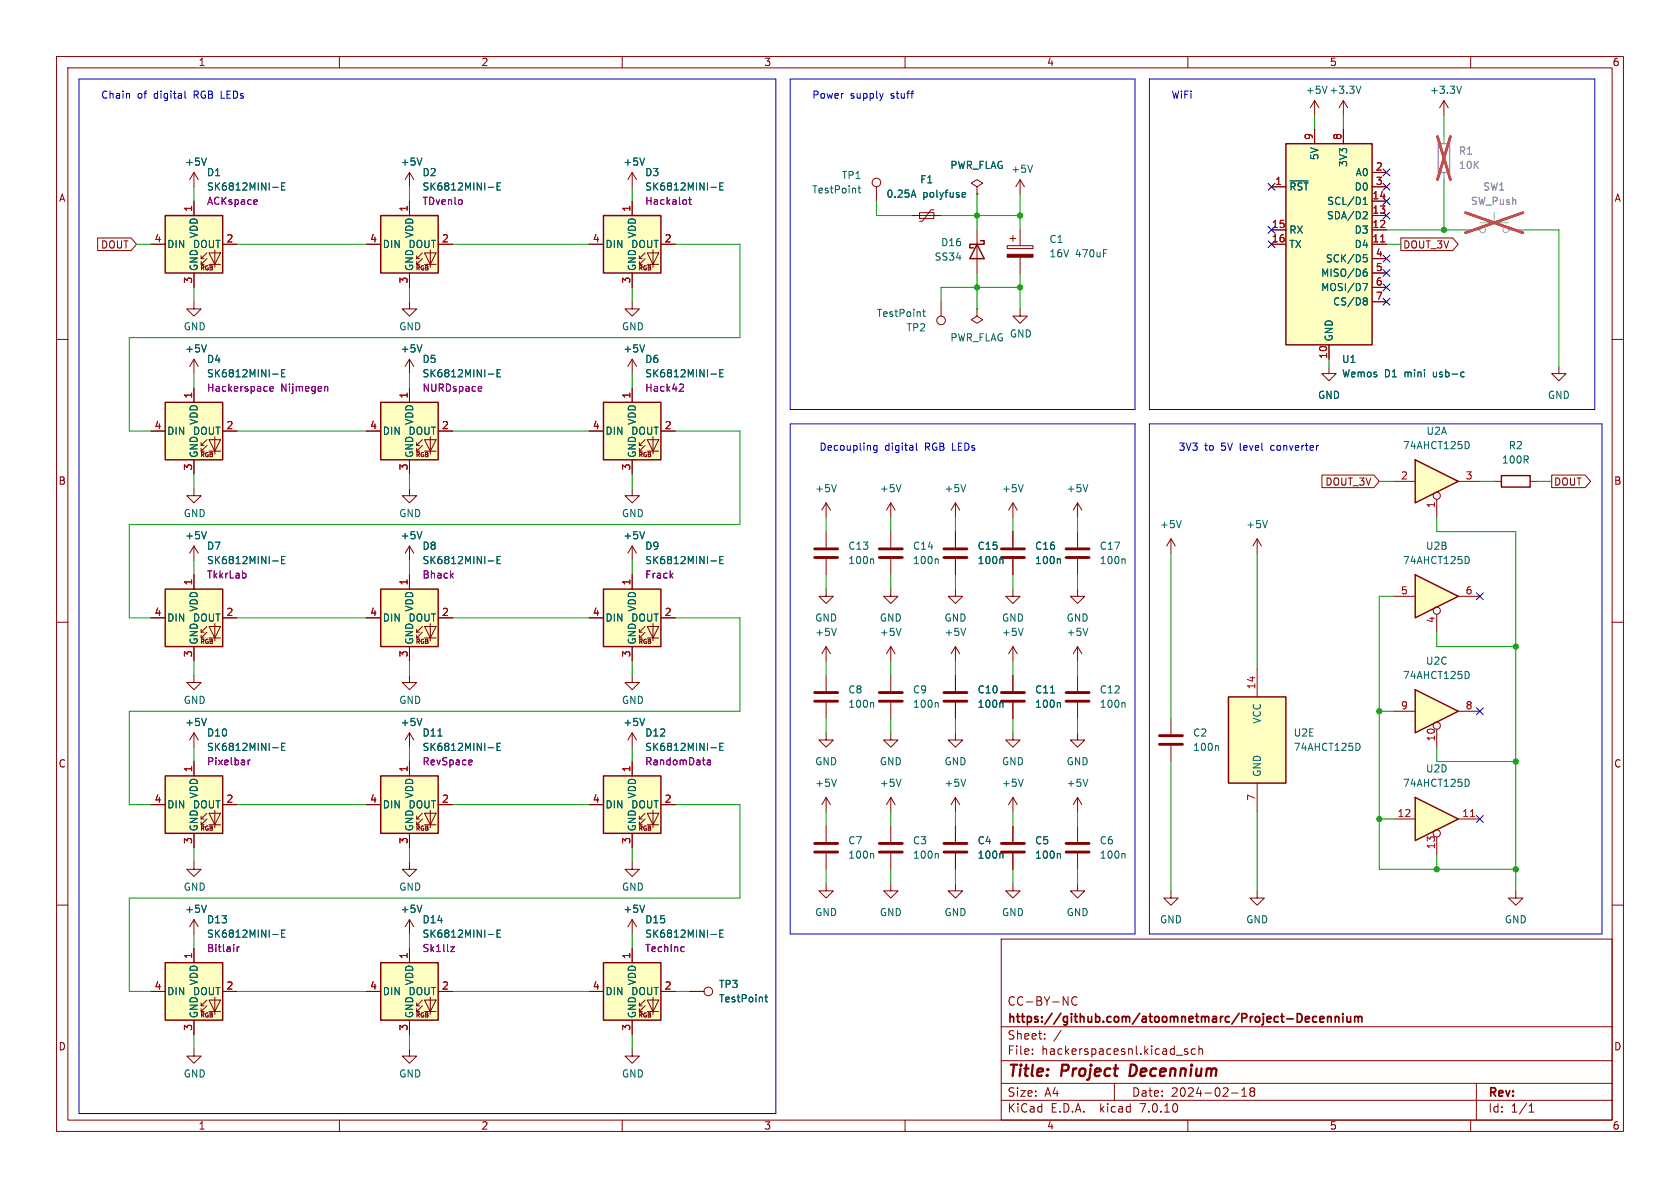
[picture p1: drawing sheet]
<svg xmlns="http://www.w3.org/2000/svg" width="297mm" height="210mm" viewBox="0 0 297 210" stroke-linecap="round" stroke-linejoin="round" font-family="sans-serif">
<g fill="none" stroke="#840000" stroke-width=".18">
<path d="M10 10h277v190h-277zM12 12h273v186h-273zM60 10v2M110 10v2M160 10v2M210 10v2M260 10v2M10 60h2M285 60h2M275.6 64.8v1.2h-1.3l1.3 1.3 1.3-1.3h-1.3M34.3 96.5l-.8 1.3M34.3 96.5v2.6"/>
<path d="M34.3 96.5l.8 1.3M264.2 85.1h1.2M270.5 85.1h1.3M10 110h2M285 110h2M111.8 134.6v2.6M10 160h2M104.1 142.2h2.6M111.8 152.4v1.3h1.2l-1.2 1.2-1.3-1.2h1.3M111.8 147.3v2.6M113 145.8h.5M113 144.8h.5"/>
<path d="M114 144.8l-1 1v-.5M114 143.8l-1 1v-.5M114.4 143.8h2.1l-1.1 2zM114.4 145.8h2.1M115.4 143.3v3M116.8 142.2h2.6M207 157.5v1.3h1.3l-1.3 1.2-1.3-1.2h1.3M222.2 157.5v1.3h1.3l-1.3 1.2-1.2-1.2h1.2M268 157.5v1.3h1.2l-1.2 1.2-1.3-1.2h1.3M285 160h2M104.1 175.3h2.6M111.8 162.6v2.5"/>
<path d="M111.8 167.6v2.6M111.8 162.6l-.8 1.2M111.8 162.6l.7 1.2M113 178.8h.5M113 177.8h.5M114 177.8l-1 1v-.5M114 176.8l-1 1v-.5M114.4 176.8h2.1l-1.1 2zM114.4 178.8h2.1M115.4 176.3v3M116.8 175.3h2.6M177 166h108v32h-108z"/>
<path d="M190.4 176.3a.6 .6 0 0 0-.8 0 .6 .6 0 0 0-.1 .8 .56 .56 0 0 0 .2 .5 .56 .56 0 0 0 .7 0M60 198v2M110 198v2M111.8 185.4v1.3h1.2l-1.2 1.3-1.3-1.3h1.3M111.8 180.3v2.6M160 198v2M177 194.5h108M177 191.5h108M177 187.5h108M177 181.5h108M182.5 186.3v.1M182.5 185.5v.1"/>
<path d="M184.7 183.6v.1M184.7 182.8v.1M187.6 182.1l-1.3 2M197 191.5v3M208 186.5h1.1M210 185.5l-.4-.1-.2 .2 .1 .2 .5 .2v.3h-.6M210 198v2M211.3 185.5l-.4-.1-.3 .3v.4l.1 .2h.6M212 185.5l.2-.1 .3 .1 .1 .9M212 184.9v1.5M217.7 193.2h1.2M219.5 193.8h.9"/>
<path d="M219.5 192.7l.5-.4v1.5M221.2 192.9l-.2 .3v.3l.2 .3 .5-.1 .1-.2-.1-.4-.2-.2M221.2 192.9l-.2-.2 .2-.4 .5 .1 .1 .2-.3 .3M221.2 192.9h.3M260 198v2M261 191.5v6.5M270.3 196.6h.9M270.3 195.5l.4-.4v1.5"/>
</g>
<path d="M199.9 188.2l-.2 2h.5" fill="none" stroke="#840000" stroke-width=".4"/>
<g fill="none" stroke="#840000" stroke-width=".3">
<path d="M231.4 179.8l.1 .2-.7 .2M232.8 179.8l-.5-.1-.2 .3v.4l.1 .2h.6M234.7 179.8l.2-.1 .4 .1v.9M234.7 179.7v1M236.1 179.8l.2-.1 .3 .1 .1 .9M236.1 179.7v1M237.4 179.2v.1M237.4 179.7v1M238.1 179.7l.1 .9 .4 .1 .2-.2M238.8 179.7v1M239.5 179.8l.4-.1 .2 .2M239.5 179.7v1"/>
<path d="M240.1 179.9l.2-.2 .4 .1 .1 .9M240.1 179.9v.8M233.3 180.2l.8-.2-.1-.2-.4-.1-.3 .2 .1 .7h.6"/>
</g>
<path d="M36.5 94l-.4 1.2M125.7 132.2h.9M127.2 132h.5M127.9 131.4h-.7v1.3h.7M114 160l-.5 1.3M125.7 165.2h.9M127.2 165h.5M127.9 164.4h-.7v1.3h.7" fill="none" stroke="#006464" stroke-width=".18"/>
<g fill="#ffffc2" stroke="#ffffc2" stroke-width=".18">
<path d="M106.7 137.2h10.1v10.1h-10.1z"/>
<path d="M106.7 170.2h10.1v10.1h-10.1z"/>
</g>
<path d="M265.4 84.1h5.1v2h-5.1zM106.7 137.2h10.1v10.1h-10.1zM106.7 170.2h10.1v10.1h-10.1z" fill="none" stroke="#840000" stroke-width=".25"/>
<path d="M125.1 134.4h.5v.8M125.6 134.7h-.4l-.2 .2 .2 .3 .4-.1M120.8 167.4h.2M121 168.2h-.2" fill="none" stroke="#840084" stroke-width=".18"/>
<path d="M250.2 101.6l7.6 3.8-7.6 3.8z" fill="#ffffc2"/>
<path d="M250.2 101.6l7.6 3.8-7.6 3.8zM29.2 137.2h10.2v10.1h-10.2z" fill="none" stroke="#840000" stroke-width=".25"/>
<g fill="none" stroke="#840000" stroke-width=".18">
<path d="M246.4 105.4h3.8M254 108.6v3.2M257.8 105.4h3.8M34.3 134.6v2.6M26.7 142.2h2.5M34.3 147.3v2.6M35.6 145.8h.5M35.6 144.8h.5M36.6 144.8l-1 1v-.5M36.6 143.8l-1 1v-.5M37 143.8h2l-1 2zM37 145.8h2"/>
<path d="M38 143.3v3M39.4 142.2h2.5M72.4 162.6l-.8 1.2M72.4 162.6v2.5M72.4 162.6l.8 1.2"/>
<circle cx="254" cy="107.9" r=".63"/>
</g>
<path d="M259.3 98.4a.68 .68 0 0 1 .5 .6 .68 .68 0 0 1-.5 .6M48.2 132.2h1M49.8 132h.4M50.4 131.4h-.6v1.3h.6M74.6 160l-.4 1.3" fill="none" stroke="#006464" stroke-width=".18"/>
<path d="M29.2 137.2h10.2v10.1h-10.2z" fill="#ffffc2" stroke="#ffffc2" stroke-width=".18"/>
<path d="M43.9 134.4v.8M44.2 134.4l-.3 .2" fill="none" stroke="#840084" stroke-width=".18"/>
<path d="M250.2 121.9l7.6 3.8-7.6 3.8z" fill="#ffffc2"/>
<path d="M250.2 121.9l7.6 3.8-7.6 3.8z" fill="none" stroke="#840000" stroke-width=".25"/>
<g fill="none" stroke="#840000" stroke-width=".18">
<path d="M246.4 125.7h3.8M254 128.9v3.2M257.8 125.7h3.8"/>
<circle cx="254" cy="128.3" r=".63"/>
</g>
<path d="M259.3 118.7a.68 .68 0 0 1 .5 .6 .68 .68 0 0 1-.5 .7" fill="none" stroke="#006464" stroke-width=".18"/>
<path d="M250.2 141l7.6 3.8-7.6 3.8z" fill="#ffffc2"/>
<path d="M67.3 104.1h10.2v10.2h-10.2zM250.2 141l7.6 3.8-7.6 3.8z" fill="none" stroke="#840000" stroke-width=".25"/>
<g fill="none" stroke="#840000" stroke-width=".18">
<path d="M72.4 96.5v2.6M72.4 96.5l-.8 1.3M72.4 96.5l.8 1.3M207 95.3v2.5M207 95.3l-.8 1.2M207 95.3l.8 1.2M222.2 95.3l-.7 1.2M222.2 95.3v2.5M222.2 95.3l.8 1.2M64.8 109.2h2.5M72.4 119.4v1.3h1.3l-1.3 1.2-1.3-1.2h1.3M72.4 101.6v2.5"/>
<path d="M72.4 114.3v2.5M73.7 112.8h.5M73.7 111.8h.5M74.7 111.8l-1 1v-.5M74.7 110.7l-1 1.1v-.5M75.1 110.7h2l-1 2.1zM75.1 112.8h2M76.1 110.2v3.1M77.5 109.2h2.5M34.3 129.5l-.8 1.3M34.3 129.5v2.6M34.3 129.5l.8 1.3"/>
<path d="M72.4 129.5v2.6M72.4 129.5l-.8 1.3M72.4 129.5l.8 1.3M207 127v2.8M207 131.8v2.8M34.3 152.4v1.3h1.3l-1.3 1.2-1.3-1.2h1.3M246.4 144.8h3.8M254 148v3.1M257.8 144.8h3.8M34.3 162.6v2.5M34.3 162.6l-.8 1.2M34.3 162.6l.8 1.2"/>
<circle cx="254" cy="147.3" r=".63"/>
</g>
<path d="M260 144.4h.7" fill="none" stroke="#a90000" stroke-width=".18"/>
<path d="M74.6 94l-.4 1.2M86.3 99.2h1M87.9 99h.4M88.5 98.4h-.6v1.2h.6M208.8 92l-.4 1.3M224.1 92l-.5 1.3M36.5 127l-.4 1.3M74.6 127l-.4 1.3M215.2 131.8l.2 .2v.7M259.3 137.7a.68 .68 0 0 1 .5 .7 .68 .68 0 0 1-.5 .6M36.5 160l-.4 1.3" fill="none" stroke="#006464" stroke-width=".18"/>
<path d="M205 131.6h4M205 130h4" fill="none" stroke="#840000" stroke-width=".51"/>
<path d="M67.3 104.1h10.2v10.2h-10.2z" fill="#ffffc2" stroke="#ffffc2" stroke-width=".18"/>
<path d="M79.8 101.7l.3 .5M80.1 101.3l-.4 .5" fill="none" stroke="#840084" stroke-width=".18"/>
<path d="M250.2 81.3l7.6 3.8-7.6 3.8z" fill="#ffffc2"/>
<g fill="none" stroke="#840000" stroke-width=".25">
<path d="M29.2 38.1h10.2v10.2h-10.2zM67.3 38.1h10.2v10.2h-10.2zM106.7 38.1h10.1v10.2h-10.1zM227.3 25.4h15.3v35.6h-15.3zM172.7 43.2l1.3 2.5h-2.6zM173.4 42.5h.6v.7h-2.6v.6h.7M29.2 71.1h10.2v10.2h-10.2zM67.3 71.1h10.2v10.2h-10.2zM106.7 71.1h10.1v10.2h-10.1zM250.2 81.3l7.6 3.8-7.6 3.8zM29.2 104.1h10.2v10.2h-10.2zM106.7 104.1h10.1v10.2h-10.1z"/>
<path d="M67.3 137.2h10.2v10.1h-10.2zM217.2 123.2h10.1v15.2h-10.1zM29.2 170.2h10.2v10.1h-10.2zM67.3 170.2h10.2v10.1h-10.2z"/>
</g>
<g fill="none" stroke="#840000" stroke-width=".18">
<path d="M232.4 17.8v2.5M232.4 17.8l-.8 1.3M232.4 17.8l.8 1.3M237.5 17.8v2.5M237.5 17.8l-.8 1.3M237.5 17.8l.8 1.3M255.3 17.8l-.8 1.3M255.3 17.8v2.5M255.3 17.8l.7 1.3M34.3 30.5v2.5M34.3 35.6v2.5M34.3 30.5l-.8 1.3"/>
<path d="M34.3 30.5l.8 1.3M72.4 30.5v2.5M72.4 35.6v2.5M72.4 30.5l-.8 1.3M72.4 30.5l.8 1.3M111.8 30.5v2.5M111.8 35.6v2.5M111.8 30.5l-.8 1.3M111.8 30.5l.7 1.3M154.9 33v2.6M161.3 38.1h5.1M162.6 37.6h2.5v1h-2.5z"/>
<path d="M165.1 37.1h-.5l-1.5 2h-.5M172.7 33l1-.6-1-.6-1 .6 1 .6v1.3M172.7 34.3h.1M180.3 31.8v2.5M180.3 31.8l-.7 1.2M180.3 31.8l.8 1.2M224.8 33h2.5M232.4 22.9v2.5M237.5 22.9v2.5M242.6 33h2.5M242.6 38.1h2.5M242.6 35.6h2.5"/>
<path d="M242.6 30.5h2.5M17.3 42.1h5.9l.9 1.1-.9 1.1h-5.9zM26.7 43.2h2.5M34.3 53.3v1.3h1.3l-1.3 1.3-1.3-1.3h1.3M34.3 48.3v2.5M35.6 45.7h.5M35.6 46.7h.5M36.6 45.7l-1 1v-.5M36.6 44.7l-1 1v-.5M37 44.7h2l-1 2zM37 46.7h2M38 44.2v3"/>
<path d="M39.4 43.2h2.5M64.8 43.2h2.5M72.4 53.3v1.3h1.3l-1.3 1.3-1.3-1.3h1.3M72.4 48.3v2.5M73.7 45.7h.5M73.7 46.7h.5M74.7 45.7l-1 1v-.5M74.7 44.7l-1 1v-.5M75.1 44.7h2l-1 2zM75.1 46.7h2M76.1 44.2v3M77.5 43.2h2.5"/>
<path d="M104.1 43.2h2.6M111.8 53.3v1.3h1.2l-1.2 1.3-1.3-1.3h1.3M111.8 48.3v2.5M113 45.7h.5M113 46.7h.5M114 45.7l-1 1v-.5M114 44.7l-1 1v-.5M114.4 44.7h2.1l-1.1 2zM114.4 46.7h2.1M115.4 44.2v3M116.8 43.2h2.6M166.4 53.3v2.6"/>
<path d="M172.7 54.6v1.3l1 .6-1 .7-1-.7 1-.6M172.7 54.6h.1M172.7 40.6v7.7M178.1 43.4h4.5v.5h-4.5zM178.6 42.2h1M179.1 41.7v1M180.3 54.6v1.3h1.3l-1.3 1.3-1.2-1.3h1.2M180.3 40.6v2.8M180.3 45.5v2.8M224.8 43.2h2.5M224.8 40.6h2.5M242.6 43.2h2.5"/>
<path d="M242.6 40.6h2.5M242.6 45.7h2.5M242.6 48.3h2.5M242.6 50.8h2.5M242.6 53.3h2.5M247.6 42.1h9.2l1 1.1-1 1.1h-9.2zM26.7 76.2h2.5M34.3 63.5v2.5M34.3 68.6v2.5M34.3 63.5l-.8 1.3M34.3 63.5l.8 1.3M35.6 79.8h.5"/>
<path d="M35.6 78.7h.5M36.6 78.7l-1 1.1v-.6M36.6 77.7l-1 1v-.5M37 77.7h2l-1 2.1zM37 79.8h2M38 77.2v3.1M39.4 76.2h2.5M64.8 76.2h2.5M72.4 63.5v2.5M72.4 68.6v2.5M72.4 63.5l-.8 1.3M72.4 63.5l.8 1.3"/>
<path d="M73.7 79.8h.5M73.7 78.7h.5M74.7 78.7l-1 1.1v-.6M74.7 77.7l-1 1v-.5M75.1 77.7h2l-1 2.1zM75.1 79.8h2M76.1 77.2v3.1M77.5 76.2h2.5M104.1 76.2h2.6M111.8 63.5v2.5M111.8 68.6v2.5M111.8 63.5l-.8 1.3"/>
<path d="M111.8 63.5l.7 1.3M113 79.8h.5M113 78.7h.5M114 78.7l-1 1.1v-.6M114 77.7l-1 1v-.5M114.4 77.7h2.1l-1.1 2.1zM114.4 79.8h2.1M115.4 77.2v3.1M116.8 76.2h2.6M234.9 64.8v1.2h1.3l-1.3 1.3-1.2-1.3h1.2M234.9 61v2.5M34.3 86.4v1.2h1.3l-1.3 1.3-1.3-1.3h1.3"/>
<path d="M34.3 81.3v2.5M72.4 86.4v1.2h1.3l-1.3 1.3-1.3-1.3h1.3M72.4 81.3v2.5M111.8 86.4v1.2h1.2l-1.2 1.3-1.3-1.3h1.3M111.8 81.3v2.5M111.8 96.5v2.6M111.8 96.5l-.8 1.3M111.8 96.5l.7 1.3M146 88.9v2.5M146 94v2.8M146 98.8v2.8M146 88.9l-.7 1.3"/>
<path d="M146 88.9l.8 1.3M157.5 88.9v2.5M157.5 94v2.8M157.5 98.8v2.8M157.5 88.9l-.8 1.3M157.5 88.9l.7 1.3M168.9 88.9v2.5M168.9 94v2.8M168.9 98.8v2.8M168.9 88.9l-.8 1.3M168.9 88.9l.8 1.3M179.1 88.9v2.5"/>
<path d="M179.1 94v2.8M179.1 98.8v2.8M179.1 88.9l-.8 1.3M179.1 88.9l.7 1.3M190.5 88.9v2.5M190.5 94v2.8M190.5 98.8v2.8M190.5 88.9l-.8 1.3M190.5 88.9l.8 1.3M233.7 84h9.2l.9 1.1-.9 1.1h-9.2zM246.4 85.1h3.8M254 88.3v3.1"/>
<path d="M257.8 85.1h3.8M274.3 84h5.9l1 1.1-1 1.1h-5.9zM26.7 109.2h2.5M34.3 119.4v1.3h1.3l-1.3 1.2-1.3-1.2h1.3M34.3 101.6v2.5M34.3 114.3v2.5M35.6 112.8h.5M35.6 111.8h.5M36.6 111.8l-1 1v-.5M36.6 110.7l-1 1.1v-.5M37 110.7h2l-1 2.1zM37 112.8h2"/>
<path d="M38 110.2v3.1M39.4 109.2h2.5M64.8 109.2h2.5M72.4 101.6v2.5M72.4 114.3v2.5M77.5 109.2h2.5M104.1 109.2h2.6M111.8 119.4v1.3h1.2l-1.2 1.2-1.3-1.2h1.3M111.8 101.6v2.5M111.8 114.3v2.5M113 112.8h.5M113 111.8h.5"/>
<path d="M114 111.8l-1 1v-.5M114 110.7l-1 1.1v-.5M114.4 110.7h2.1l-1.1 2.1zM114.4 112.8h2.1M115.4 110.2v3.1M116.8 109.2h2.6M146 104.1v1.3h1.3l-1.3 1.3-1.2-1.3h1.2M146 114.3v2.5M146 119.4v2.8M146 114.3l-.7 1.3M146 114.3l.8 1.3M157.5 104.1v1.3h1.2l-1.2 1.3-1.3-1.3h1.3"/>
<path d="M157.5 114.3v2.5M157.5 119.4v2.8M157.5 114.3l-.8 1.3M157.5 114.3l.7 1.3M168.9 104.1v1.3h1.3l-1.3 1.3-1.3-1.3h1.3M168.9 114.3v2.5M168.9 119.4v2.8M168.9 114.3l-.8 1.3M168.9 114.3l.8 1.3M179.1 104.1v1.3h1.2l-1.2 1.3-1.3-1.3h1.3M179.1 114.3v2.5M179.1 119.4v2.8"/>
<path d="M179.1 114.3l-.8 1.3M179.1 114.3l.7 1.3M190.5 104.1v1.3h1.3l-1.3 1.3-1.3-1.3h1.3M190.5 114.3v2.5M190.5 119.4v2.8M190.5 114.3l-.8 1.3M190.5 114.3l.8 1.3M222.2 118.1v5.1M34.3 134.6v2.6M72.4 134.6v2.6M111.8 129.5v2.6M111.8 134.6v2.6"/>
<path d="M111.8 129.5l-.8 1.3M111.8 129.5l.7 1.3M146 129.5v1.3h1.3l-1.3 1.3-1.2-1.3h1.2M146 124.2v2.8M157.5 129.5v1.3h1.2l-1.2 1.3-1.3-1.3h1.3M157.5 124.2v2.8M168.9 129.5v1.3h1.3l-1.3 1.3-1.3-1.3h1.3M168.9 124.2v2.8M179.1 129.5v1.3h1.2l-1.2 1.3-1.3-1.3h1.3M179.1 124.2v2.8M190.5 129.5v1.3h1.3l-1.3 1.3-1.3-1.3h1.3M190.5 124.2v2.8"/>
<path d="M222.2 138.4v5.1M26.7 142.2h2.5M34.3 147.3v2.6M39.4 142.2h2.5M64.8 142.2h2.5M72.4 152.4v1.3h1.3l-1.3 1.2-1.3-1.2h1.3M72.4 147.3v2.6M73.7 145.8h.5M73.7 144.8h.5M74.7 144.8l-1 1v-.5M74.7 143.8l-1 1v-.5M75.1 143.8h2l-1 2z"/>
<path d="M75.1 145.8h2M76.1 143.3v3M77.5 142.2h2.5M104.1 142.2h2.6M111.8 147.3v2.6M116.8 142.2h2.6M146 156.2v1.3h1.3l-1.3 1.3-1.2-1.3h1.2M146 141v2.5M146 146.1v2.7M146 150.9v2.8M146 141l-.7 1.2M146 141l.8 1.2"/>
<path d="M157.5 156.2v1.3h1.2l-1.2 1.3-1.3-1.3h1.3M157.5 141v2.5M157.5 146.1v2.7M157.5 150.9v2.8M157.5 141l-.8 1.2M157.5 141l.7 1.2M168.9 156.2v1.3h1.3l-1.3 1.3-1.3-1.3h1.3M168.9 141v2.5M168.9 146.1v2.7M168.9 150.9v2.8M168.9 141l-.8 1.2M168.9 141l.8 1.2"/>
<path d="M179.1 156.2v1.3h1.2l-1.2 1.3-1.3-1.3h1.3M179.1 141l-.8 1.2M179.1 141v2.5M179.1 146.1v2.7M179.1 150.9v2.8M179.1 141l.7 1.2M190.5 156.2v1.3h1.3l-1.3 1.3-1.3-1.3h1.3M190.5 141l-.8 1.2M190.5 141v2.5M190.5 146.1v2.7M190.5 150.9v2.8M190.5 141l.8 1.2"/>
<path d="M26.7 175.3h2.5M34.3 167.6v2.6M35.6 178.8h.5M35.6 177.8h.5M36.6 177.8l-1 1v-.5M36.6 176.8l-1 1v-.5M37 176.8h2l-1 2zM37 178.8h2M38 176.3v3M39.4 175.3h2.5M64.8 175.3h2.5M72.4 167.6v2.6"/>
<path d="M73.7 178.8h.5M73.7 177.8h.5M74.7 177.8l-1 1v-.5M74.7 176.8l-1 1v-.5M75.1 176.8h2l-1 2zM75.1 178.8h2M76.1 176.3v3M77.5 175.3h2.5M104.1 175.3h2.6M111.8 167.6v2.6M116.8 175.3h2.6M121.9 175.3h2.6"/>
<path d="M34.3 185.4v1.3h1.3l-1.3 1.3-1.3-1.3h1.3M34.3 180.3v2.6M72.4 185.4v1.3h1.3l-1.3 1.3-1.3-1.3h1.3M72.4 180.3v2.6M111.8 180.3v2.6"/>
<circle cx="154.9" cy="32.3" r=".76"/>
<circle cx="166.4" cy="56.6" r=".76"/>
<circle cx="254" cy="87.6" r=".63"/>
<circle cx="125.2" cy="175.3" r=".76"/>
</g>
<g fill="none" stroke="#006464" stroke-width=".18">
<path d="M240.6 15.2l-.4 1.3M258.4 15.2l-.5 1.3M36.5 27.9l-.4 1.3M48.2 33.1h1M49.8 32.9h.4M50.4 32.3h-.6v1.3h.6M74.6 27.9l-.4 1.3M86.3 33.1h1M87.9 32.9h.4M88.5 32.3h-.6v1.3h.6M114 27.9l-.5 1.3M125.7 33.1h.9"/>
<path d="M127.2 32.9h.5M127.9 32.3h-.7v1.3h.7M151.7 33.3h.5M151.9 32.8v1.1l.3 .2M161.5 33.6l.4 1.3M170.1 34.8h.5M170.1 34.1l.4-.1 .2 .3-.6 .1M182.5 29.2l-.4 1.3M228.1 32h3.2M241 36.1h.7M241 35.2l.4-.3v1.2M241.2 37.4l.4 .1 .1 .3-.8 .9h.8"/>
<path d="M163.1 55.1h.5M163.3 54.7v1.1l.3 .2M240.9 50.1h.9l-.6 1.3M241.1 45h.6M241.2 45.5h.3l.2 .3-.1 .4-.4 .1M241.2 48.1h.4l.1 .2v.4l-.5 .1M241.2 52.6h.3l.2 .3-.2 .3M241.2 53.2h.3M241.5 53.2l.2 .2v.3l-.1 .2h-.4M241.6 47.6h-.4M36.5 61l-.4 1.2M48.2 66.1h1"/>
<path d="M49.8 66h.4M50.4 65.3h-.6v1.3h.6M74.6 61l-.4 1.2M86.3 66.1h1M87.9 66h.4M88.5 65.3h-.6v1.3h.6M114 61l-.5 1.2M125.7 66.1h.9M127.2 66h.5M127.9 65.3h-.7v1.3h.7M258.5 65.8h.3M258.8 66.6h-.3"/>
<path d="M259.3 78a.68 .68 0 0 1 .5 .7 .68 .68 0 0 1-.5 .6M36.5 94l-.4 1.2M48.2 99.2h1M49.8 99h.4M50.4 98.4h-.6v1.2h.6M74.6 94l-.4 1.2M86.3 99.2h1M87.9 99h.4M88.5 98.4h-.6v1.2h.6M114 94l-.5 1.2M125.7 99.2h.9M127.2 99h.5"/>
<path d="M127.9 98.4h-.7v1.2h.7M147.9 85.7l-.5 1.2M154.3 98.8l.1 .2v.6M159.3 85.7l-.4 1.2M165.7 98.8l.2 .2v.6M170.7 85.7l-.4 1.2M177.1 98.8l.2 .2v.6M180.9 85.7l-.4 1.2M187.3 98.8l.2 .2v.6M192.3 85.7l-.4 1.2M198.7 98.8l.2 .2v.6M147.9 111.1l-.5 1.2"/>
<path d="M159.3 111.1l-.4 1.2M170.7 111.1l-.4 1.2M180.9 111.1l-.4 1.2M192.3 111.1l-.4 1.2M36.5 127l-.4 1.3M48.2 132.2h1M49.8 132h.4M50.4 131.4h-.6v1.3h.6M74.6 127l-.4 1.3M77.4 130.1h.7M86.3 132.2h1M87.9 132h.4"/>
<path d="M88.5 131.4h-.6v1.3h.6M114 127l-.5 1.3M125.7 132.2h.9M127.2 132h.5M127.9 131.4h-.7v1.3h.7M147.9 137.7l-.5 1.3M154.3 124.2l.1 .2v.6M159.3 137.7l-.4 1.3M165.7 124.2l.2 .2v.6M170.7 137.7l-.4 1.3M177.1 124.2l.2 .2v.6M180.9 137.7l-.4 1.3"/>
<path d="M185.7 122.5h.7M187.3 124.2l.2 .2v.6M192.3 137.7l-.4 1.3M198.7 124.2l.2 .2v.6M240 131.4a.68 .68 0 0 1 .4 .6 .68 .68 0 0 1-.4 .7M154.3 150.9l.1 .1v.7M165.7 150.9l.2 .1v.7M177.1 150.9l.2 .1v.7M187.3 150.9l.2 .1v.7M198.7 150.9l.2 .1v.7M36.5 160l-.4 1.3M48.2 165.2h1"/>
<path d="M49.8 165h.4M50.4 164.4h-.6v1.3h.6M74.6 160l-.4 1.3M86.3 165.2h1M87.9 165h.4M88.5 164.4h-.6v1.3h.6M114 160l-.5 1.3M125.7 165.2h.9M127.2 165h.5M127.9 164.4h-.7v1.3h.7M135.2 176.3h.5M135.4 175.8v1.1l.3 .2"/>
</g>
<g fill="none" stroke="#840000" stroke-width=".51">
<path d="M144 98.6h4.1M144 97h4.1M155.4 98.6h4.1M155.4 97h4.1M166.9 98.6h4M166.9 97h4M177 98.6h4.1M177 97h4.1M188.5 98.6h4M188.5 97h4M144 124h4.1M144 122.4h4.1"/>
<path d="M155.4 124h4.1M155.4 122.4h4.1M166.9 124h4M166.9 122.4h4M177 124h4.1M177 122.4h4.1M188.5 124h4M188.5 122.4h4M144 150.6h4.1M144 149.1h4.1M155.4 150.6h4.1M155.4 149.1h4.1"/>
<path d="M166.9 150.6h4M166.9 149.1h4M177 150.6h4.1M177 149.1h4.1M188.5 150.6h4M188.5 149.1h4"/>
</g>
<g fill="#ffffc2" stroke="#ffffc2" stroke-width=".18">
<path d="M29.2 104.1h10.2v10.2h-10.2z"/>
<path d="M67.3 137.2h10.2v10.1h-10.2z"/>
<path d="M227.3 25.4h15.3v35.6h-15.3z"/>
<path d="M29.2 38.1h10.2v10.2h-10.2z"/>
<path d="M67.3 38.1h10.2v10.2h-10.2z"/>
<path d="M29.2 71.1h10.2v10.2h-10.2z"/>
<path d="M106.7 71.1h10.1v10.2h-10.1z"/>
<path d="M67.3 71.1h10.2v10.2h-10.2z"/>
<path d="M106.7 38.1h10.1v10.2h-10.1z"/>
<path d="M106.7 104.1h10.1v10.2h-10.1z"/>
<path d="M29.2 170.2h10.2v10.1h-10.2z"/>
<path d="M67.3 170.2h10.2v10.1h-10.2z"/>
<path d="M217.2 123.2h10.1v15.2h-10.1z"/>
</g>
<g fill="none" stroke="#840084" stroke-width=".18">
<path d="M45.3 35.3l.2 .3-.6 .1M45.4 36.1h-.1M121.7 35.3h.5M121.9 34.9v1.1l.3 .1M47.7 68.7l.6-.1v-.2l-.4-.1-.2 .2 .1 .6h.5M57.6 68.3l.3 .2v.7M84.7 68.3l.4 .1 .1 .2-.6 .1M85.1 69.1l-.4 .1M120.3 67.9l.4 .1 .1 .3-.7 .9h.7M43.4 101.5v.6M79.8 101.7l.3 .5M80.1 101.3l-.4 .5"/>
<path d="M43.9 134.4v.8M44.2 134.4l-.3 .2M83.3 134.4l.2 .3-.6 .1M83.4 135.1l-.1 .1M125.1 134.4h.5v.8M125.6 134.7h-.4l-.2 .2 .2 .3 .4-.1M41.9 167.4v.8M42.3 167.4l-.4 .2M79.7 167.4h.6l-.6 .8h.6M120.8 167.4h.2M121 168.2h-.2"/>
</g>
<g fill="none" stroke="#a1a1a1" stroke-width=".18">
<path d="M255.3 24.1v1.3M255.3 30.5v1.3M261.6 39.4h5.1M264.2 37.6v1.8M259.1 40.6h2.5M266.7 40.6h2.5"/>
<circle cx="262.1" cy="40.6" r=".51"/>
<circle cx="266.2" cy="40.6" r=".51"/>
</g>
<path d="M254.1 24.1l2.3 7.7M256.4 24.1l-2.3 7.7M259.1 37.6l10.1 3.5M269.2 37.6l-10.1 3.5" fill="none" stroke="#eb3a3d" stroke-width=".46"/>
<path d="M254.3 25.4h2v5.1h-2z" fill="none" stroke="#a1a1a1" stroke-width=".25"/>
<path d="M244.1 42.8h.7" fill="none" stroke="#a90000" stroke-width=".18"/>
<path d="M178.1 45h4.5v.5h-4.5z" fill="#840000" stroke="#840000" stroke-width=".18"/>
<path d="M14 14h123.2v182.9h-123.2zM32.7 16.1v1.1l.2 .2M139.7 14h61v58.4h-61zM156.1 16.5l-.3 .9M203.2 14h78.7v58.4h-78.7zM139.7 74.9h61v90.2h-61zM155 78.8l-.3-.1-.3 .3 .2 .5h.4M155 78.7v1.1l-.2 .2h-.3M162 78.3v1.1l.2 .2M203.2 74.9h80v90.2h-80zM233 78.7h.1" fill="none" stroke="#0000c2" stroke-width=".18"/>
<g fill="none" stroke="#009600" stroke-width=".18">
<path d="M34.3 33v2.6M72.4 33v2.6M111.8 33v2.6M154.9 35.6v2.5h6.4M166.4 38.1h13.9M172.7 34.3v6.3M180.3 34.3v6.3M232.4 20.3v2.6M237.5 20.3v2.6M255.3 20.3v3.8M255.3 31.8v8.8M24.1 43.2h2.6"/>
<path d="M34.3 50.8v2.5M41.9 43.2h22.9M72.4 50.8v2.5M80 43.2h24.1M111.8 50.8v2.5M119.4 43.2h11.4v16.5h-107.9v16.5h3.8M172.7 48.3v6.3M180.3 50.8h-13.9v2.5M180.3 48.3v6.3M245.1 43.2h2.5M245.1 40.6h14M269.2 40.6h6.4v24.2"/>
<path d="M34.3 66v2.6M41.9 76.2h22.9M72.4 66v2.6M80 76.2h24.1M111.8 66v2.6M119.4 76.2h11.4v16.5h-107.9v16.5h3.8M234.9 63.5v1.3M34.3 83.8v2.6M34.3 99.1v2.5M72.4 83.8v2.6M72.4 99.1v2.5M111.8 83.8v2.6"/>
<path d="M111.8 99.1v2.5M146 91.4v2.6M157.5 91.4v2.6M168.9 91.4v2.6M179.1 91.4v2.6M190.5 91.4v2.6M207 97.8v29.2M222.2 97.8v20.3M243.8 85.1h2.6M254 91.4v2.6h14v63.5M261.6 85.1h2.6M271.8 85.1h2.5"/>
<path d="M34.3 116.8v2.6M41.9 109.2h22.9M72.4 116.8v2.6M80 109.2h24.1M111.8 116.8v2.6M119.4 109.2h11.4v16.5h-107.9v16.5h3.8M146 101.6v2.5M146 116.8v2.6M157.5 101.6v2.5M157.5 116.8v2.6M168.9 101.6v2.5M168.9 116.8v2.6"/>
<path d="M179.1 101.6v2.5M179.1 116.8v2.6M190.5 101.6v2.5M190.5 116.8v2.6M246.4 105.4h-2.6v48.3h24.2M254 111.8v2.5h14M34.3 132.1v2.5M72.4 132.1v2.5M111.8 132.1v2.5M146 127v2.5M157.5 127v2.5M168.9 127v2.5"/>
<path d="M179.1 127v2.5M190.5 127v2.5M207 134.6v22.9M243.8 125.7h2.6M254 132.1v2.5h14M34.3 149.9v2.5M41.9 142.2h22.9M72.4 149.9v2.5M80 142.2h24.1M111.8 149.9v2.5M119.4 142.2h11.4v16.6h-107.9v16.5h3.8M146 143.5v2.6"/>
<path d="M146 153.7v2.5M157.5 143.5v2.6M157.5 153.7v2.5M168.9 143.5v2.6M168.9 153.7v2.5M179.1 143.5v2.6M179.1 153.7v2.5M190.5 143.5v2.6M190.5 153.7v2.5M222.2 143.5v14M243.8 144.8h2.6M254 151.1v2.6"/>
<path d="M34.3 165.1v2.5M41.9 175.3h22.9M72.4 165.1v2.5M80 175.3h24.1M111.8 165.1v2.5M119.4 175.3h2.5M34.3 182.9v2.5M72.4 182.9v2.5M111.8 182.9v2.5"/>
</g>
<g fill="none" stroke="#000084" stroke-width=".18">
<path d="M224.2 32.4l1.2 1.2M225.4 32.4l-1.2 1.2M244.5 32.4l1.2 1.2M244.5 29.9l1.2 1.2M244.5 35l1.2 1.2M244.5 37.5l1.2 1.2M245.7 32.4l-1.2 1.2M245.7 29.9l-1.2 1.2M245.7 35l-1.2 1.2M245.7 37.5l-1.2 1.2M224.2 40l1.2 1.2M224.2 42.6l1.2 1.2"/>
<path d="M225.4 40l-1.2 1.2M225.4 42.6l-1.2 1.2M244.5 45.1l1.2 1.2M244.5 52.7l1.2 1.2M244.5 50.2l1.2 1.2M244.5 47.7l1.2 1.2M245.7 45.1l-1.2 1.2M245.7 52.7l-1.2 1.2M245.7 50.2l-1.2 1.2M245.7 47.7l-1.2 1.2M261 104.8l1.2 1.2M262.2 104.8l-1.2 1.2"/>
<path d="M261 125.1l1.2 1.2M262.2 125.1l-1.2 1.2M261 144.2l1.2 1.2M262.2 144.2l-1.2 1.2"/>
</g>
<g fill="#009600" stroke="#009600" stroke-width=".18">
<circle cx="254" cy="153.7" r=".46"/>
<circle cx="243.8" cy="144.8" r=".46"/>
<circle cx="268" cy="153.7" r=".46"/>
<circle cx="268" cy="134.6" r=".46"/>
<circle cx="255.3" cy="40.6" r=".46"/>
<circle cx="172.7" cy="50.8" r=".46"/>
<circle cx="172.7" cy="38.1" r=".46"/>
<circle cx="180.3" cy="50.8" r=".46"/>
<circle cx="180.3" cy="38.1" r=".46"/>
<circle cx="243.8" cy="125.7" r=".46"/>
<circle cx="268" cy="114.3" r=".46"/>
</g>
<g font-size="2.8" fill="#840000">
<text x="178" y="190.9">Title:</text>
<text x="187.7" y="190.9">Project</text>
<text x="200.6" y="190.9">Decennium</text>
</g>
<g font-size="2.1" fill="#840000">
<text x="178" y="178">CC-BY-NC</text>
<text x="178" y="184">Sheet:</text>
<text x="178" y="181.2">https://github.com/atoomnetmarc/Project-Decennium</text>
<text x="178" y="186.7">File:</text>
<text x="184.1" y="186.7">hackerspacesnl.kicad_sch</text>
<text x="178" y="196.9">KiCad</text>
<text x="178" y="194.1">Size:</text>
<text x="184.7" y="194.1">A4</text>
<text x="185.7" y="196.9">E.D.A.</text>
<text x="194.6" y="196.9">kicad</text>
<text x="200" y="194.1">Date:</text>
<text x="201.8" y="196.9">7.0.10</text>
<text x="207" y="194.1">2024-02-18</text>
<text x="263" y="194.3">Rev:</text>
<text x="263" y="196.9">Id:</text>
<text x="267.1" y="196.9">1/1</text>
</g>
<g font-size="1.8" fill="#840000">
<text x="35" y="11.9">1</text>
<text x="85" y="11.9">2</text>
<text x="135" y="11.9">3</text>
<text x="185" y="11.9">4</text>
<text x="235" y="11.9">5</text>
<text x="285" y="11.9">6</text>
<text x="10.3" y="35.9">A</text>
<text x="285.3" y="35.9">A</text>
<text x="17.8" y="44.1">DOUT</text>
<text x="248" y="44.1">DOUT_3V</text>
<text x="10.3" y="85.9">B</text>
<text x="234.2" y="86">DOUT_3V</text>
<text x="274.6" y="86">DOUT</text>
<text x="285.3" y="85.9">B</text>
<text x="10.3" y="135.9">C</text>
<text x="285.3" y="135.9">C</text>
<text x="10.3" y="185.9">D</text>
<text x="285.3" y="185.9">D</text>
<text x="35" y="199.9">1</text>
<text x="85" y="199.9">2</text>
<text x="135" y="199.9">3</text>
<text x="185" y="199.9">4</text>
<text x="235" y="199.9">5</text>
<text x="285" y="199.9">6</text>
</g>
<g font-size="1.8" fill="#0000c2">
<text x="17.8" y="17.5">Chain</text>
<text x="24.3" y="17.5">of</text>
<text x="27.3" y="17.5">digital</text>
<text x="34.5" y="17.5">RGB LEDs</text>
<text x="143.5" y="17.5">Power</text>
<text x="150.3" y="17.5">supply</text>
<text x="157.6" y="17.5">stuff</text>
<text x="207" y="17.5">WiFi</text>
<text x="144.8" y="79.8">Decoupling</text>
<text x="156.4" y="79.8">digital</text>
<text x="163.6" y="79.8">RGB LEDs</text>
<text x="208.3" y="79.8">3V3</text>
<text x="213" y="79.8">to</text>
<text x="216" y="79.8">5V</text>
<text x="219.5" y="79.8">level</text>
<text x="225.1" y="79.8">converter</text>
</g>
<g font-size="1.8" fill="#006464">
<text x="230.8" y="16.8">+5V +3.3V</text>
<text x="252.7" y="16.8">+3.3V</text>
<text x="32.6" y="29.5">+5V</text>
<text x="70.7" y="29.5">+5V</text>
<text x="110.1" y="29.5">+5V</text>
<text x="233.3" y="28.4" transform="rotate(-90 233.3 28.4)">5V</text>
<text x="238.4" y="29.6" transform="rotate(-90 238.4 29.6)">3V3</text>
<text x="36.5" y="31.3">D1</text>
<text x="36.5" y="33.9">SK6812MINI-E</text>
<text x="74.6" y="31.3">D2</text>
<text x="74.6" y="33.9">SK6812MINI-E</text>
<text x="114" y="31.3">D3</text>
<text x="114" y="33.9">SK6812MINI-E</text>
<text x="143.5" y="34.4">TestPoint</text>
<text x="148.7" y="31.9">TP1</text>
<text x="156.6" y="35.2">0.25A</text>
<text x="162.6" y="32.6">F1</text>
<text x="163.1" y="35.2">polyfuse</text>
<text x="167.9" y="30.1">PWR_FLAG</text>
<text x="178.7" y="30.8">+5V</text>
<text x="227.8" y="33.9">~{RST}</text>
<text x="239.4" y="33.9">D0</text>
<text x="239.6" y="31.3">A0</text>
<text x="227.8" y="41.5">RX</text>
<text x="234.5" y="39">SDA/D2</text>
<text x="234.5" y="36.4">SCL/D1</text>
<text x="239.4" y="41.5">D3</text>
<text x="29.5" y="44">DIN</text>
<text x="34" y="44">DOUT</text>
<text x="35.2" y="42.2" transform="rotate(-90 35.2 42.2)">VDD</text>
<text x="67.6" y="44">DIN</text>
<text x="72.1" y="44">DOUT</text>
<text x="73.3" y="42.2" transform="rotate(-90 73.3 42.2)">VDD</text>
<text x="106.9" y="44">DIN</text>
<text x="111.5" y="44">DOUT</text>
<text x="112.6" y="42.2" transform="rotate(-90 112.6 42.2)">VDD</text>
<text x="165.1" y="46.3">SS34</text>
<text x="166.3" y="43.7">D16</text>
<text x="185.4" y="43.2">C1</text>
<text x="185.4" y="45.7">16V</text>
<text x="190.1" y="45.7">470uF</text>
<text x="227.8" y="44">TX</text>
<text x="234.3" y="46.6">SCK/D5</text>
<text x="239.4" y="44">D4</text>
<text x="35.2" y="48" transform="rotate(-90 35.2 48)">GND</text>
<text x="73.3" y="48" transform="rotate(-90 73.3 48)">GND</text>
<text x="112.6" y="48" transform="rotate(-90 112.6 48)">GND</text>
<text x="233.5" y="49.1">MISO/D6</text>
<text x="233.5" y="51.7">MOSI/D7</text>
<text x="32.4" y="58.6">GND</text>
<text x="70.5" y="58.6">GND</text>
<text x="109.9" y="58.6">GND</text>
<text x="154.9" y="56.2">TestPoint</text>
<text x="160.2" y="58.8">TP2</text>
<text x="178.4" y="59.9">GND</text>
<text x="235.6" y="54.2">CS/D8</text>
<text x="32.6" y="62.5">+5V</text>
<text x="36.5" y="64.4">D4</text>
<text x="70.7" y="62.5">+5V</text>
<text x="74.6" y="64.4">D5</text>
<text x="110.1" y="62.5">+5V</text>
<text x="114" y="64.4">D6</text>
<text x="167.9" y="60.6">PWR_FLAG</text>
<text x="235.8" y="60.5" transform="rotate(-90 235.8 60.5)">GND</text>
<text x="237.2" y="64.4">U1</text>
<text x="36.5" y="66.9">SK6812MINI-E</text>
<text x="74.6" y="66.9">SK6812MINI-E</text>
<text x="114" y="66.9">SK6812MINI-E</text>
<text x="232.9" y="70.7">GND</text>
<text x="237.2" y="66.9">Wemos</text>
<text x="244.7" y="66.9">D1</text>
<text x="248.4" y="66.9">mini</text>
<text x="253.6" y="66.9">usb-c</text>
<text x="273.6" y="70.7">GND</text>
<text x="29.5" y="77.1">DIN</text>
<text x="34" y="77.1">DOUT</text>
<text x="35.2" y="75.2" transform="rotate(-90 35.2 75.2)">VDD</text>
<text x="67.6" y="77.1">DIN</text>
<text x="72.1" y="77.1">DOUT</text>
<text x="73.3" y="75.2" transform="rotate(-90 73.3 75.2)">VDD</text>
<text x="106.9" y="77.1">DIN</text>
<text x="111.5" y="77.1">DOUT</text>
<text x="112.6" y="75.2" transform="rotate(-90 112.6 75.2)">VDD</text>
<text x="252.1" y="77.1">U2A</text>
<text x="35.2" y="81" transform="rotate(-90 35.2 81)">GND</text>
<text x="73.3" y="81" transform="rotate(-90 73.3 81)">GND</text>
<text x="112.6" y="81" transform="rotate(-90 112.6 81)">GND</text>
<text x="247.9" y="79.6">74AHCT125D</text>
<text x="265.4" y="82.1">100R</text>
<text x="266.6" y="79.6">R2</text>
<text x="144" y="87.2">+5V</text>
<text x="155.4" y="87.2">+5V</text>
<text x="166.9" y="87.2">+5V</text>
<text x="177" y="87.2">+5V</text>
<text x="188.5" y="87.2">+5V</text>
<text x="32.4" y="91.6">GND</text>
<text x="32.6" y="95.5">+5V</text>
<text x="70.5" y="91.6">GND</text>
<text x="70.7" y="95.5">+5V</text>
<text x="109.9" y="91.6">GND</text>
<text x="110.1" y="95.5">+5V</text>
<text x="205" y="93.6">+5V</text>
<text x="220.2" y="93.6">+5V</text>
<text x="36.5" y="97.4">D7</text>
<text x="36.5" y="99.9">SK6812MINI-E</text>
<text x="74.6" y="97.4">D8</text>
<text x="74.6" y="99.9">SK6812MINI-E</text>
<text x="114" y="97.4">D9</text>
<text x="114" y="99.9">SK6812MINI-E</text>
<text x="149.9" y="99.9">100n</text>
<text x="149.9" y="97.4">C13</text>
<text x="161.3" y="99.9">100n</text>
<text x="161.3" y="97.4">C14</text>
<text x="172.7" y="99.9">100n</text>
<text x="172.7" y="97.4">C15</text>
<text x="182.9" y="99.9">100n</text>
<text x="182.9" y="97.4">C16</text>
<text x="194.3" y="99.9">100n</text>
<text x="194.3" y="97.4">C17</text>
<text x="247.9" y="99.9">74AHCT125D</text>
<text x="252" y="97.4">U2B</text>
<text x="29.5" y="110.1">DIN</text>
<text x="34" y="110.1">DOUT</text>
<text x="35.2" y="108.2" transform="rotate(-90 35.2 108.2)">VDD</text>
<text x="67.6" y="110.1">DIN</text>
<text x="72.1" y="110.1">DOUT</text>
<text x="73.3" y="108.2" transform="rotate(-90 73.3 108.2)">VDD</text>
<text x="106.9" y="110.1">DIN</text>
<text x="111.5" y="110.1">DOUT</text>
<text x="112.6" y="108.2" transform="rotate(-90 112.6 108.2)">VDD</text>
<text x="144" y="112.6">+5V</text>
<text x="144" y="110.1">GND</text>
<text x="155.4" y="110.1">GND</text>
<text x="155.4" y="112.6">+5V</text>
<text x="166.9" y="110.1">GND</text>
<text x="166.9" y="112.6">+5V</text>
<text x="177" y="110.1">GND</text>
<text x="177" y="112.6">+5V</text>
<text x="188.5" y="112.6">+5V</text>
<text x="188.5" y="110.1">GND</text>
<text x="35.2" y="114" transform="rotate(-90 35.2 114)">GND</text>
<text x="73.3" y="114" transform="rotate(-90 73.3 114)">GND</text>
<text x="112.6" y="114" transform="rotate(-90 112.6 114)">GND</text>
<text x="252" y="117.7">U2C</text>
<text x="32.4" y="124.6">GND</text>
<text x="70.5" y="124.6">GND</text>
<text x="109.9" y="124.6">GND</text>
<text x="149.9" y="122.8">C8</text>
<text x="149.9" y="125.3">100n</text>
<text x="161.3" y="122.8">C9</text>
<text x="161.3" y="125.3">100n</text>
<text x="172.7" y="125.3">100n</text>
<text x="172.7" y="122.8">C10</text>
<text x="182.9" y="125.3">100n</text>
<text x="182.9" y="122.8">C11</text>
<text x="194.3" y="125.3">100n</text>
<text x="194.3" y="122.8">C12</text>
<text x="247.9" y="120.2">74AHCT125D</text>
<text x="32.6" y="128.5">+5V</text>
<text x="36.5" y="130.4">D10</text>
<text x="70.7" y="128.5">+5V</text>
<text x="74.6" y="130.4">D11</text>
<text x="110.1" y="128.5">+5V</text>
<text x="114" y="130.4">D12</text>
<text x="210.8" y="130.4">C2</text>
<text x="223.1" y="128" transform="rotate(-90 223.1 128)">VCC</text>
<text x="228.6" y="130.4">U2E</text>
<text x="36.5" y="132.9">SK6812MINI-E</text>
<text x="74.6" y="132.9">SK6812MINI-E</text>
<text x="114" y="132.9">SK6812MINI-E</text>
<text x="144" y="135.5">GND</text>
<text x="155.4" y="135.5">GND</text>
<text x="166.9" y="135.5">GND</text>
<text x="177" y="135.5">GND</text>
<text x="188.5" y="135.5">GND</text>
<text x="210.8" y="132.9">100n</text>
<text x="223.1" y="137.4" transform="rotate(-90 223.1 137.4)">GND</text>
<text x="228.6" y="132.9">74AHCT125D</text>
<text x="252" y="136.8">U2D</text>
<text x="29.5" y="143.1">DIN</text>
<text x="34" y="143.1">DOUT</text>
<text x="35.2" y="141.2" transform="rotate(-90 35.2 141.2)">VDD</text>
<text x="67.6" y="143.1">DIN</text>
<text x="72.1" y="143.1">DOUT</text>
<text x="73.3" y="141.2" transform="rotate(-90 73.3 141.2)">VDD</text>
<text x="106.9" y="143.1">DIN</text>
<text x="111.5" y="143.1">DOUT</text>
<text x="112.6" y="141.2" transform="rotate(-90 112.6 141.2)">VDD</text>
<text x="144" y="139.3">+5V</text>
<text x="155.4" y="139.3">+5V</text>
<text x="166.9" y="139.3">+5V</text>
<text x="177" y="139.3">+5V</text>
<text x="188.5" y="139.3">+5V</text>
<text x="247.9" y="139.3">74AHCT125D</text>
<text x="35.2" y="147.1" transform="rotate(-90 35.2 147.1)">GND</text>
<text x="73.3" y="147.1" transform="rotate(-90 73.3 147.1)">GND</text>
<text x="112.6" y="147.1" transform="rotate(-90 112.6 147.1)">GND</text>
<text x="149.9" y="149.5">C7</text>
<text x="161.3" y="149.5">C3</text>
<text x="172.7" y="149.5">C4</text>
<text x="182.9" y="149.5">C5</text>
<text x="194.3" y="149.5">C6</text>
<text x="149.9" y="152">100n</text>
<text x="161.3" y="152">100n</text>
<text x="172.7" y="152">100n</text>
<text x="182.9" y="152">100n</text>
<text x="194.3" y="152">100n</text>
<text x="32.4" y="157.7">GND</text>
<text x="32.6" y="161.6">+5V</text>
<text x="70.5" y="157.7">GND</text>
<text x="70.7" y="161.6">+5V</text>
<text x="109.9" y="157.7">GND</text>
<text x="110.1" y="161.6">+5V</text>
<text x="36.5" y="163.4">D13</text>
<text x="36.5" y="166">SK6812MINI-E</text>
<text x="74.6" y="163.4">D14</text>
<text x="74.6" y="166">SK6812MINI-E</text>
<text x="114" y="163.4">D15</text>
<text x="114" y="166">SK6812MINI-E</text>
<text x="144" y="162.2">GND</text>
<text x="155.4" y="162.2">GND</text>
<text x="166.9" y="162.2">GND</text>
<text x="177" y="162.2">GND</text>
<text x="188.5" y="162.2">GND</text>
<text x="205" y="163.4">GND</text>
<text x="220.2" y="163.4">GND</text>
<text x="265.9" y="163.4">GND</text>
<text x="29.5" y="176.1">DIN</text>
<text x="34" y="176.1">DOUT</text>
<text x="35.2" y="174.3" transform="rotate(-90 35.2 174.3)">VDD</text>
<text x="67.6" y="176.1">DIN</text>
<text x="72.1" y="176.1">DOUT</text>
<text x="73.3" y="174.3" transform="rotate(-90 73.3 174.3)">VDD</text>
<text x="106.9" y="176.1">DIN</text>
<text x="111.5" y="176.1">DOUT</text>
<text x="112.6" y="174.3" transform="rotate(-90 112.6 174.3)">VDD</text>
<text x="127" y="174.9">TP3</text>
<text x="127" y="177.4">TestPoint</text>
<text x="35.2" y="180.1" transform="rotate(-90 35.2 180.1)">GND</text>
<text x="73.3" y="180.1" transform="rotate(-90 73.3 180.1)">GND</text>
<text x="112.6" y="180.1" transform="rotate(-90 112.6 180.1)">GND</text>
<text x="32.4" y="190.7">GND</text>
<text x="70.5" y="190.7">GND</text>
<text x="109.9" y="190.7">GND</text>
</g>
<g font-size="1.8" fill="#a90000">
<text x="232.2" y="24.8" transform="rotate(-90 232.2 24.8)">9</text>
<text x="237.2" y="24.8" transform="rotate(-90 237.2 24.8)">8</text>
<text x="225.4" y="32.8">1</text>
<text x="242.5" y="35.3">14</text>
<text x="243.1" y="30.2">2</text>
<text x="243.1" y="32.8">3</text>
<text x="34" y="37.5" transform="rotate(-90 34 37.5)">1</text>
<text x="72.1" y="37.5" transform="rotate(-90 72.1 37.5)">1</text>
<text x="111.5" y="37.5" transform="rotate(-90 111.5 37.5)">1</text>
<text x="224.7" y="40.4">15</text>
<text x="242.5" y="40.4">12</text>
<text x="242.5" y="37.8">13</text>
<text x="27.2" y="42.9">4</text>
<text x="39.9" y="42.9">2</text>
<text x="65.3" y="42.9">4</text>
<text x="78" y="42.9">2</text>
<text x="104.7" y="42.9">4</text>
<text x="117.4" y="42.9">2</text>
<text x="224.7" y="42.9">16</text>
<text x="242.5" y="42.9">11</text>
<text x="243.1" y="45.5">4</text>
<text x="34" y="50.2" transform="rotate(-90 34 50.2)">3</text>
<text x="72.1" y="50.2" transform="rotate(-90 72.1 50.2)">3</text>
<text x="111.5" y="50.2" transform="rotate(-90 111.5 50.2)">3</text>
<text x="243.1" y="48">5</text>
<text x="243.1" y="50.5">6</text>
<text x="243.1" y="53.1">7</text>
<text x="234.7" y="63.5" transform="rotate(-90 234.7 63.5)">10</text>
<text x="34" y="70.6" transform="rotate(-90 34 70.6)">1</text>
<text x="72.1" y="70.6" transform="rotate(-90 72.1 70.6)">1</text>
<text x="111.5" y="70.6" transform="rotate(-90 111.5 70.6)">1</text>
<text x="27.2" y="75.9">4</text>
<text x="39.9" y="75.9">2</text>
<text x="65.3" y="75.9">4</text>
<text x="78" y="75.9">2</text>
<text x="104.7" y="75.9">4</text>
<text x="117.4" y="75.9">2</text>
<text x="34" y="83.3" transform="rotate(-90 34 83.3)">3</text>
<text x="72.1" y="83.3" transform="rotate(-90 72.1 83.3)">3</text>
<text x="111.5" y="83.3" transform="rotate(-90 111.5 83.3)">3</text>
<text x="247.6" y="84.8">2</text>
<text x="253.7" y="89.9" transform="rotate(-90 253.7 89.9)">1</text>
<text x="259" y="84.8">3</text>
<text x="34" y="103.6" transform="rotate(-90 34 103.6)">1</text>
<text x="72.1" y="103.6" transform="rotate(-90 72.1 103.6)">1</text>
<text x="111.5" y="103.6" transform="rotate(-90 111.5 103.6)">1</text>
<text x="247.6" y="105.2">5</text>
<text x="259" y="105.2">6</text>
<text x="27.2" y="109">4</text>
<text x="39.9" y="109">2</text>
<text x="65.3" y="109">4</text>
<text x="78" y="109">2</text>
<text x="104.7" y="109">4</text>
<text x="117.4" y="109">2</text>
<text x="253.7" y="110.2" transform="rotate(-90 253.7 110.2)">4</text>
<text x="34" y="116.3" transform="rotate(-90 34 116.3)">3</text>
<text x="72.1" y="116.3" transform="rotate(-90 72.1 116.3)">3</text>
<text x="111.5" y="116.3" transform="rotate(-90 111.5 116.3)">3</text>
<text x="222" y="122" transform="rotate(-90 222 122)">14</text>
<text x="247.6" y="125.5">9</text>
<text x="259" y="125.5">8</text>
<text x="253.7" y="131.2" transform="rotate(-90 253.7 131.2)">10</text>
<text x="34" y="136.6" transform="rotate(-90 34 136.6)">1</text>
<text x="72.1" y="136.6" transform="rotate(-90 72.1 136.6)">1</text>
<text x="111.5" y="136.6" transform="rotate(-90 111.5 136.6)">1</text>
<text x="27.2" y="142">4</text>
<text x="39.9" y="142">2</text>
<text x="65.3" y="142">4</text>
<text x="78" y="142">2</text>
<text x="104.7" y="142">4</text>
<text x="117.4" y="142">2</text>
<text x="222" y="141.7" transform="rotate(-90 222 141.7)">7</text>
<text x="34" y="149.3" transform="rotate(-90 34 149.3)">3</text>
<text x="72.1" y="149.3" transform="rotate(-90 72.1 149.3)">3</text>
<text x="111.5" y="149.3" transform="rotate(-90 111.5 149.3)">3</text>
<text x="247" y="144.5">12</text>
<text x="258.4" y="144.5">11</text>
<text x="253.7" y="150.2" transform="rotate(-90 253.7 150.2)">13</text>
<text x="34" y="169.6" transform="rotate(-90 34 169.6)">1</text>
<text x="72.1" y="169.6" transform="rotate(-90 72.1 169.6)">1</text>
<text x="111.5" y="169.6" transform="rotate(-90 111.5 169.6)">1</text>
<text x="27.2" y="175">4</text>
<text x="39.9" y="175">2</text>
<text x="65.3" y="175">4</text>
<text x="78" y="175">2</text>
<text x="104.7" y="175">4</text>
<text x="117.4" y="175">2</text>
<text x="34" y="182.3" transform="rotate(-90 34 182.3)">3</text>
<text x="72.1" y="182.3" transform="rotate(-90 72.1 182.3)">3</text>
<text x="111.5" y="182.3" transform="rotate(-90 111.5 182.3)">3</text>
</g>
<g font-size="1.8" fill="#989898">
<text x="257.8" y="27.5">R1</text>
<text x="257.8" y="30.1">10K</text>
<text x="262.1" y="33.9">SW1</text>
<text x="259.9" y="36.4">SW_Push</text>
</g>
<g font-size="1.8" fill="#840084">
<text x="36.5" y="36.4">ACKspace</text>
<text x="74.6" y="36.4">TDvenlo</text>
<text x="114" y="36.4">Hackalot</text>
<text x="36.5" y="69.4">Hackerspace</text>
<text x="49.6" y="69.4">Nijmegen</text>
<text x="74.6" y="69.4">NURDspace</text>
<text x="114" y="69.4">Hack42</text>
<text x="36.5" y="102.5">TkkrLab</text>
<text x="74.6" y="102.5">Bhack</text>
<text x="114" y="102.5">Frack</text>
<text x="36.5" y="135.5">Pixelbar</text>
<text x="74.6" y="135.5">RevSpace</text>
<text x="114" y="135.5">RandomData</text>
<text x="36.5" y="168.5">Bitlair</text>
<text x="74.6" y="168.5">Sk1llz</text>
<text x="114" y="168.5">TechInc</text>
</g>
<g font-size="1.1" fill="#840000">
<text x="35.3" y="48">RGB</text>
<text x="73.4" y="48">RGB</text>
<text x="112.8" y="48">RGB</text>
<text x="35.3" y="81">RGB</text>
<text x="73.4" y="81">RGB</text>
<text x="112.8" y="81">RGB</text>
<text x="35.3" y="114">RGB</text>
<text x="73.4" y="114">RGB</text>
<text x="112.8" y="114">RGB</text>
<text x="35.3" y="147">RGB</text>
<text x="73.4" y="147">RGB</text>
<text x="112.8" y="147">RGB</text>
<text x="35.3" y="180.1">RGB</text>
<text x="73.4" y="180.1">RGB</text>
<text x="112.8" y="180.1">RGB</text>
</g>
</svg>
